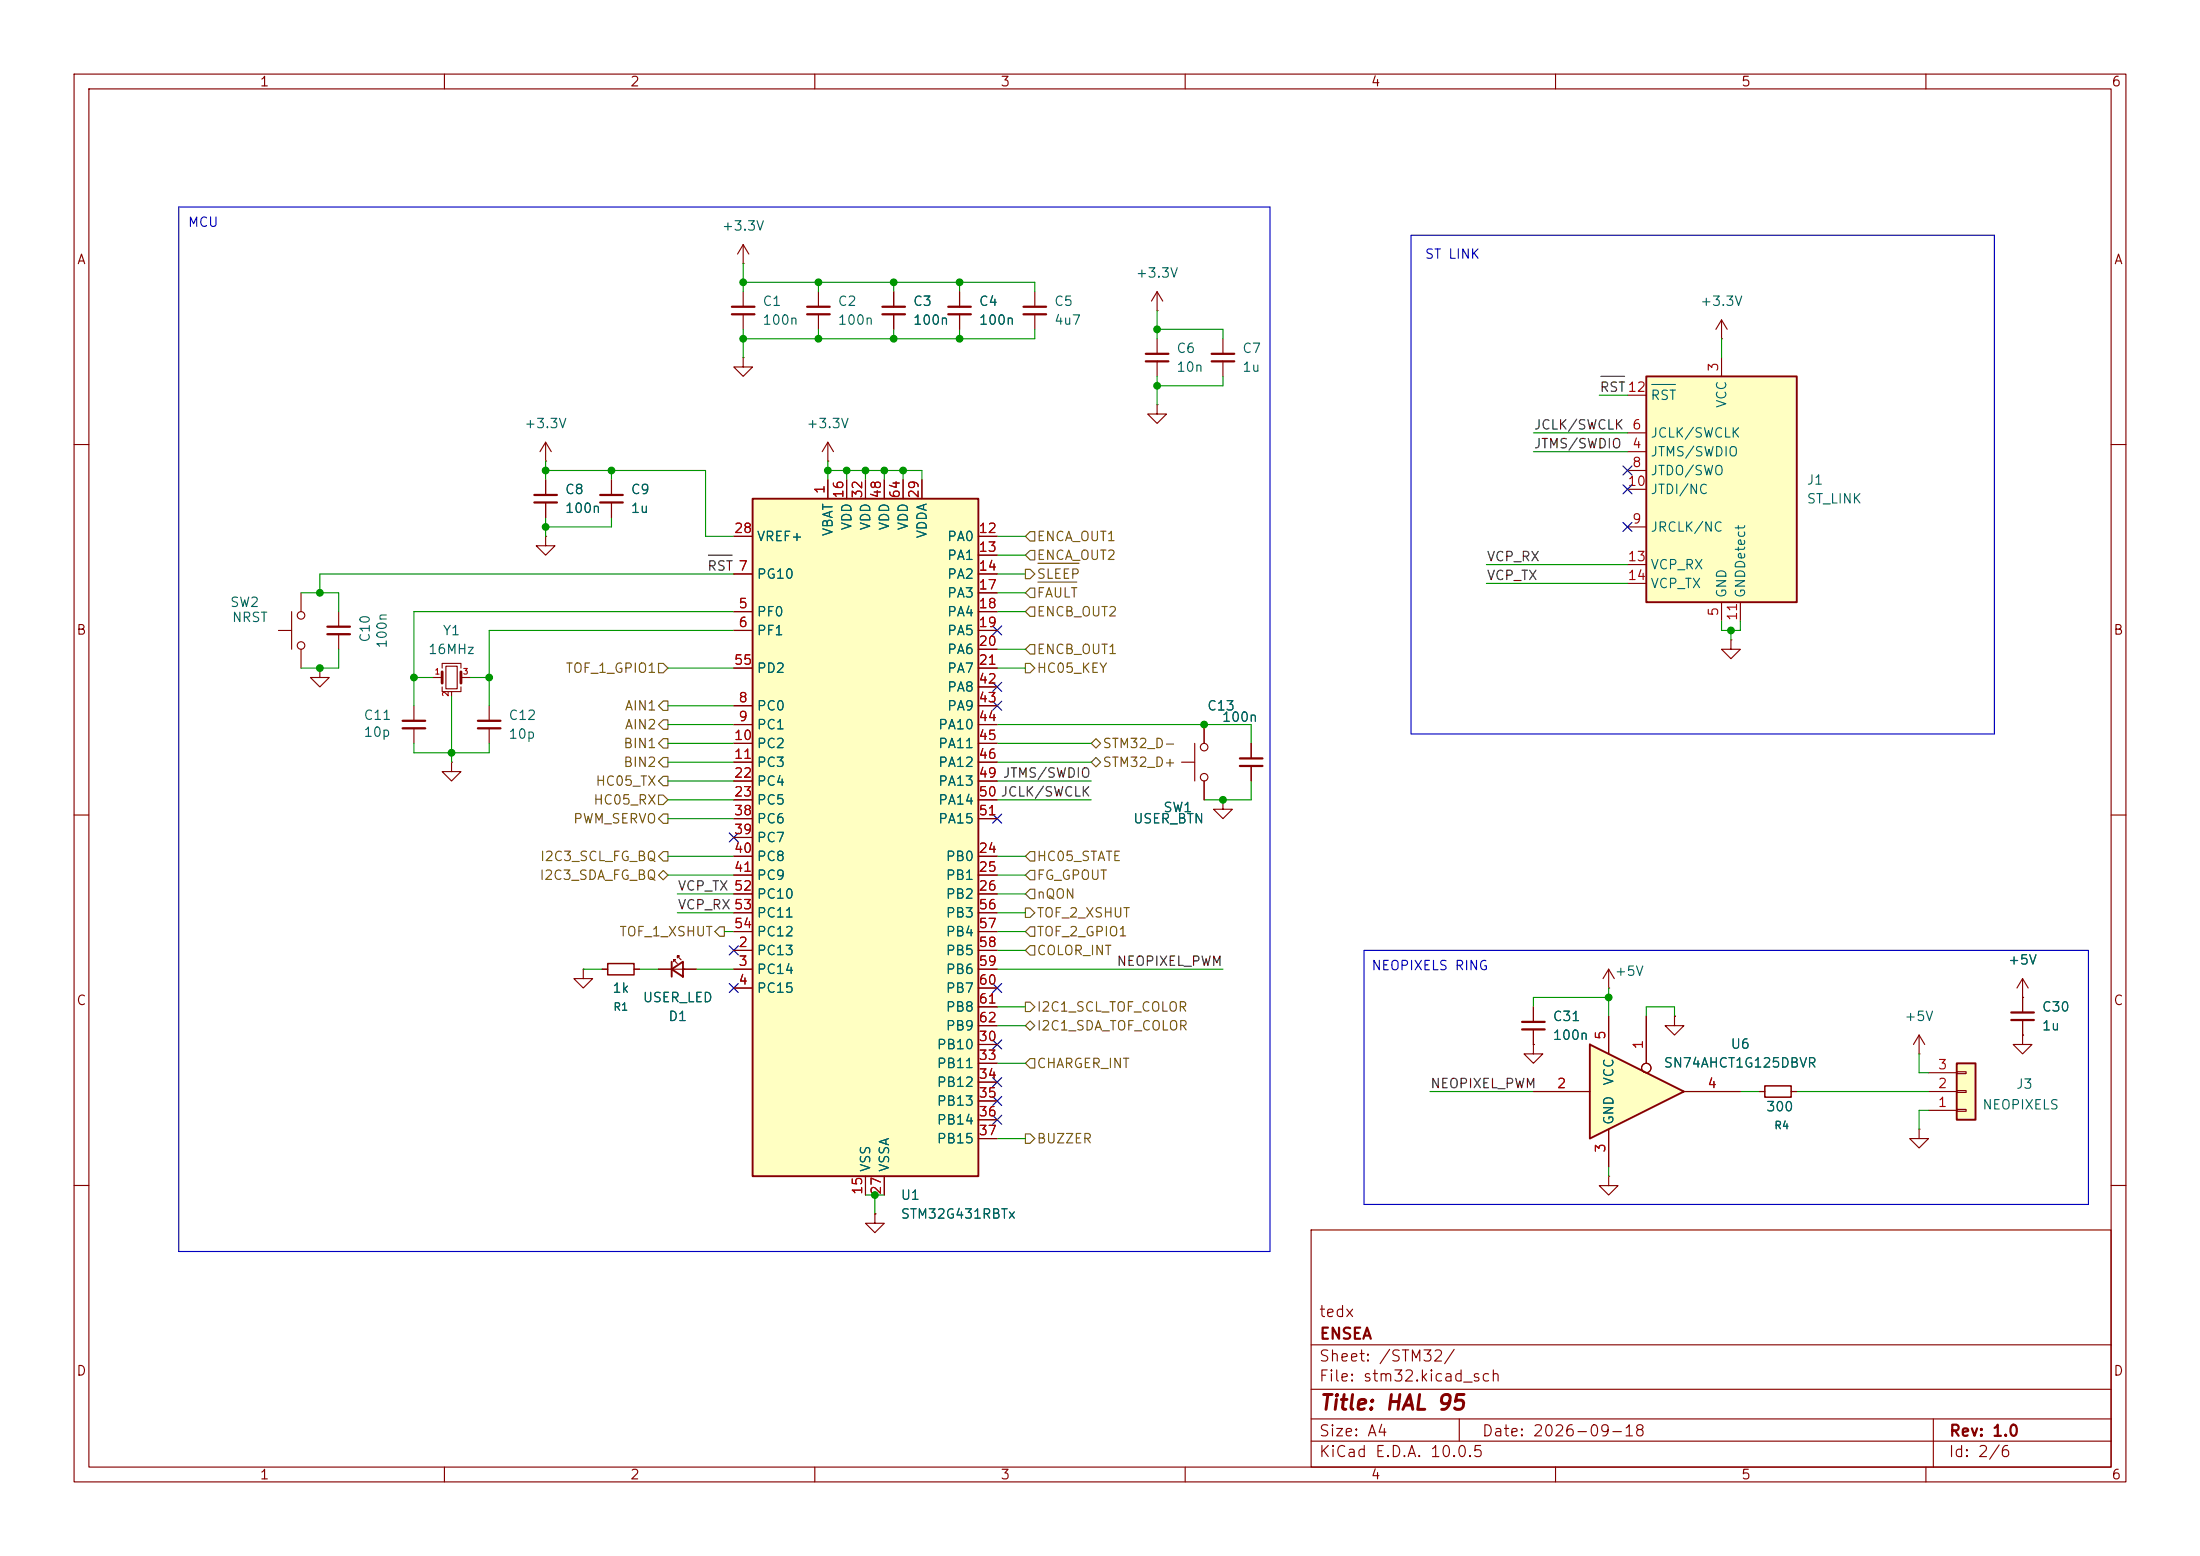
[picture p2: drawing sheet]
<svg xmlns="http://www.w3.org/2000/svg" width="297mm" height="210mm" viewBox="0 0 297 210" stroke-linecap="round" stroke-linejoin="round" font-family="sans-serif">
<g fill="none" stroke="#840000" stroke-width=".15">
<path d="M10 10h277v190h-277zM12 12h273v186h-273zM60 10v2M110 10v2M160 10v2M210 10v2M260 10v2M100.3 35.6h.1M100.3 33l-.7 1.3M100.3 33l.8 1.3M100.3 33v2.6M110.5 39.4v2"/>
<path d="M129.5 39.4v2M139.7 39.4v2M110.5 42.4v2.1M129.5 42.4v2.1M139.7 42.4v2.1M156.2 54.6v1.3h1.3l-1.3 1.3-1.3-1.3h1.3M156.2 54.6h.1M156.2 45.7v2.1M156.2 48.8v2M10 60h2M285 60h2M37.6 85.1h1.8"/>
<path d="M39.4 82.6v5M40.6 80v2.6M40.6 87.6v2.6M58.4 91.4h1.3M59.7 90.2v-.7h2.5v.7M59.7 92.7v.6h2.5v-.6M60.2 89.9h1.5v3.1h-1.5zM61 93.3v.7M62.2 91.4h1.3M10 110h2M165.1 108v1.2h1.3l-1.3 1.3-1.3-1.3h1.3M165.1 108h.1"/>
<path d="M285 110h2M78.7 130.8v1.3h1.3l-1.3 1.3-1.2-1.3h1.2M78.7 130.8h.1M81.3 130.8h.7M85.6 130.8h.8M88.9 130.8h5.1M90.9 129.8v-.3h.3h-.3l.5 .5M91.4 129.3v-.3h.3h-.3l.5 .5M10 160h2M118.1 163.8v1.3h1.3l-1.3 1.3-1.3-1.3h1.3M118.1 163.8h.1M177 166h108v32h-108z"/>
<path d="M285 160h2M60 198v2M110 198v2M160 198v2M177 194.5h108M177 191.5h108M177 187.5h108M177 181.5h108M197 191.5v3M210 198v2M260 198v2M261 191.5v6.5"/>
<circle cx="40.6" cy="87.1" r=".51"/>
<circle cx="40.6" cy="83.1" r=".51"/>
</g>
<path d="M59.7 90.7v1.5M62.2 90.7v1.5" fill="none" stroke="#840000" stroke-width=".38"/>
<path d="M109 41.4h3M109 42.4h3M128 41.4h3.1M128 42.4h3.1M138.2 41.4h3M138.2 42.4h3M154.7 47.8h3M154.7 48.8h3" fill="none" stroke="#840000" stroke-width=".3"/>
<path d="M90.7 130.8l1.5-1v2zM90.7 129.8v2" fill="none" stroke="#840000" stroke-width=".25"/>
<path d="M82 130h3.6v1.6h-3.6z" fill="none" stroke="#840000" stroke-width=".2"/>
<path d="M101.6 67.3h30.5v91.5h-30.5z" fill="#ffffc2"/>
<path d="M101.6 67.3h30.5v91.5h-30.5z" fill="none" stroke="#840000" stroke-width=".25"/>
<g fill="none" stroke="#840000" stroke-width=".15">
<path d="M100.3 39.4v2M120.6 39.4v2M156.2 39.4l-.8 1.2M156.2 39.4l.8 1.2M156.2 39.4v2.5M73.7 59.7l-.8 1.3M73.7 59.7l.7 1.3M73.7 59.7v2.5M100.3 48.3v1.2h1.3l-1.3 1.3-1.2-1.3h1.2M100.3 48.3h.1M100.3 42.4v2.1M111.8 59.7v2.5"/>
<path d="M111.8 59.7l-.8 1.3M111.8 59.7l.7 1.3M120.6 42.4v2.1M156.2 41.9h.1M165.1 45.7v2.1M165.1 48.8v2M232.4 45.7h.1M232.4 43.2l.8 1.3M232.4 43.2l-.8 1.3M232.4 43.2v2.5M73.7 62.2h.1M73.7 72.4v1.3h1.2l-1.2 1.2-1.3-1.2h1.3"/>
<path d="M73.7 72.4h.1M73.7 64.8v2M73.7 67.8v2.1M82.5 64.8v2M82.5 67.8v2.1M99.1 77.5h2.5M99.1 72.4h2.5M111.8 62.2h.1M111.8 64.8v2.5M114.3 64.8v2.5M116.8 64.8v2.5M119.4 64.8v2.5"/>
<path d="M121.9 64.8v2.5M124.5 64.8v2.5M132.1 77.5h2.5M132.1 72.4h2.5M132.1 74.9h2.5M43.2 90.2v1.2h1.2l-1.2 1.3-1.3-1.3h1.3M43.2 90.2h.1M45.7 82.6v2M45.7 85.6v2M55.9 95.3v2M55.9 98.3v2M66 95.3v2"/>
<path d="M66 98.3v2M99.1 82.6h2.5M99.1 85.1h2.5M99.1 95.3h2.5M99.1 97.8h2.5M99.1 90.2h2.5M132.1 82.6h2.5M132.1 85.1h2.5M132.1 95.3h2.5M132.1 97.8h2.5M132.1 80h2.5M132.1 87.6h2.5"/>
<path d="M132.1 90.2h2.5M132.1 92.7h2.5M162.6 97.8v2.5M233.7 86.4v1.2h-1.3l1.3 1.3 1.2-1.3h-1.2M233.7 86.4h.1M61 102.9v1.2h1.2l-1.2 1.3-1.3-1.3h1.3M61 102.9h.1M99.1 100.3h2.5M99.1 102.9h2.5M99.1 105.4h2.5M99.1 108h2.5M99.1 115.6h2.5"/>
<path d="M99.1 118.1h2.5M99.1 110.5h2.5M99.1 113h2.5M132.1 100.3h2.5M132.1 102.9h2.5M132.1 105.4h2.5M132.1 108h2.5M132.1 115.6h2.5M132.1 118.1h2.5M132.1 110.5h2.5M159.5 102.9h1.8M161.3 100.3v5.1"/>
<path d="M162.6 105.4v2.6M168.9 100.3v2.1M168.9 103.4v2M99.1 128.3h2.5M99.1 130.8h2.5M99.1 133.4h2.5M99.1 120.7h2.5M99.1 123.2h2.5M99.1 125.7h2.5M132.1 128.3h2.5M132.1 130.8h2.5M132.1 133.4h2.5"/>
<path d="M132.1 120.7h2.5M132.1 123.2h2.5M132.1 125.7h2.5M132.1 135.9h2.5M132.1 138.4h2.5M116.8 158.8v2.5M119.4 158.8v2.5M132.1 141h2.5M132.1 143.5h2.5M132.1 146.1h2.5M132.1 148.6h2.5M132.1 151.1h2.5"/>
<path d="M132.1 153.7h2.5"/>
<circle cx="162.6" cy="100.8" r=".51"/>
<circle cx="162.6" cy="104.9" r=".51"/>
</g>
<g fill="none" stroke="#840000" stroke-width=".3">
<path d="M98.8 41.4h3.1M98.8 42.4h3.1M119.1 41.4h3.1M119.1 42.4h3.1M163.6 47.8h3M163.6 48.8h3M72.1 66.8h3.1M72.1 67.8h3.1M81 66.8h3.1M81 67.8h3.1M44.2 85.6h3M44.2 84.6h3"/>
<path d="M54.4 97.3h3M54.4 98.3h3M64.5 97.3h3.1M64.5 98.3h3.1M167.4 103.4h3M167.4 102.4h3"/>
</g>
<path d="M222.2 50.8h20.4v30.5h-20.4z" fill="#ffffc2"/>
<path d="M222.2 50.8h20.4v30.5h-20.4z" fill="none" stroke="#840000" stroke-width=".25"/>
<g fill="none" stroke="#840000" stroke-width=".15">
<path d="M219.7 58.4h2.5M219.7 53.3h2.5M232.4 48.3v2.5M219.7 61h2.5M219.7 63.5h2.5M219.7 71.1h2.5M219.7 66h2.5M219.7 76.2h2.5M219.7 78.7h2.5M232.4 81.3v2.5M234.9 81.3v2.5M207 135.9v2"/>
<path d="M207 138.9v2.1M217.2 133.4h.1M217.2 130.8l-.8 1.3M217.2 130.8l.7 1.3M217.2 130.8v2.6M226.1 137.2v1.2h1.2l-1.2 1.3-1.3-1.3h1.3M226.1 137.2h.1M259.1 139.7l.7 1.3M259.1 139.7l-.8 1.3M259.1 139.7v2.5M273 134.6h.1M273 139.7v1.3h1.3l-1.3 1.2-1.2-1.2h1.2"/>
<path d="M273 139.7h.1M273 132.1l-.7 1.3M273 132.1l.8 1.3M273 132.1v2.5M207 141v1.2h1.3l-1.3 1.3-1.3-1.3h1.3M207 141h.1M259.1 142.2h.1"/>
</g>
<path d="M223 51.9h3.2" fill="none" stroke="#006464" stroke-width=".15"/>
<path d="M205.5 137.9h3M205.5 138.9h3" fill="none" stroke="#840000" stroke-width=".3"/>
<path d="M264.2 143.5h2.5v7.6h-2.5z" fill="#ffffc2"/>
<path d="M264.2 143.5h2.5v7.6h-2.5z" fill="none" stroke="#840000" stroke-width=".25"/>
<path d="M273 134.6v2.1M273 137.7v2M237.5 147.3h.8M241.8 147.3h.8M260.3 149.9h3.9M260.3 147.3h3.9M260.3 144.8h3.9M264.2 149.7h1.2v.3h-1.2zM264.2 147.2h1.2v.2h-1.2zM264.2 144.7h1.2v.2h-1.2z" fill="none" stroke="#840000" stroke-width=".15"/>
<path d="M271.5 137.7h3.1M271.5 136.7h3.1" fill="none" stroke="#840000" stroke-width=".3"/>
<path d="M238.3 146.6h3.5v1.5h-3.5z" fill="none" stroke="#840000" stroke-width=".2"/>
<path d="M214.6 141l12.7 6.3-12.7 6.4z" fill="#ffffc2"/>
<path d="M214.6 141l12.7 6.3-12.7 6.4z" fill="none" stroke="#840000" stroke-width=".25"/>
<g fill="none" stroke="#840000" stroke-width=".15">
<path d="M120.6 39.4v2M129.5 39.4v2M120.6 42.4v2.1M129.5 42.4v2.1M73.7 64.8v2M73.7 67.8v2.1M82.5 64.8v2M82.5 67.8v2.1M99.1 77.5h2.5M99.1 72.4h2.5M111.8 64.8v2.5M114.3 64.8v2.5"/>
<path d="M116.8 64.8v2.5M119.4 64.8v2.5M121.9 64.8v2.5M124.5 64.8v2.5M132.1 77.5h2.5M132.1 72.4h2.5M132.1 74.9h2.5M99.1 82.6h2.5M99.1 85.1h2.5M99.1 95.3h2.5M99.1 97.8h2.5M99.1 90.2h2.5"/>
<path d="M132.1 82.6h2.5M132.1 85.1h2.5M132.1 95.3h2.5M132.1 97.8h2.5M132.1 80h2.5M132.1 87.6h2.5M132.1 90.2h2.5M132.1 92.7h2.5M162.6 97.8v2.5M99.1 100.3h2.5M99.1 102.9h2.5M99.1 105.4h2.5"/>
<path d="M99.1 108h2.5M99.1 115.6h2.5M99.1 118.1h2.5M99.1 110.5h2.5M99.1 113h2.5M132.1 100.3h2.5M132.1 102.9h2.5M132.1 105.4h2.5M132.1 108h2.5M132.1 115.6h2.5M132.1 118.1h2.5M132.1 110.5h2.5"/>
<path d="M162.6 105.4v2.6M168.9 100.3v2.1M168.9 103.4v2M81.3 130.8h.7M85.6 130.8h.8M88.9 130.8h1.8M92.2 130.8h1.8M99.1 128.3h2.5M99.1 130.8h2.5M99.1 133.4h2.5M99.1 120.7h2.5M99.1 123.2h2.5"/>
<path d="M99.1 125.7h2.5M132.1 128.3h2.5M132.1 130.8h2.5M132.1 133.4h2.5M132.1 120.7h2.5M132.1 123.2h2.5M132.1 125.7h2.5M132.1 135.9h2.5M132.1 138.4h2.5M207 135.9v2M207 138.9v2.1M217.2 137.2v5"/>
<path d="M222.2 137.2v6.3M226.1 137.2h.1M273 134.6h.1M273 139.7h.1M273 134.6v2.1M273 137.7v2M116.8 158.8v2.5M119.4 158.8v2.5M132.1 141h2.5M132.1 143.5h2.5M132.1 146.1h2.5M132.1 148.6h2.5"/>
<path d="M132.1 151.1h2.5M132.1 153.7h2.5M207 141h.1M207 147.3h7.6M217.2 158.8v1.2h1.2l-1.2 1.3-1.3-1.3h1.3M217.2 158.8h.1M217.2 152.4v5.1M227.3 147.3h7.6M237.5 147.3h.8M241.8 147.3h.8M259.1 152.4v1.3h-1.3l1.3 1.2 1.2-1.2h-1.2M259.1 152.4h.1"/>
<path d="M118.1 163.8h.1"/>
<circle cx="222.2" cy="144.1" r=".63"/>
</g>
<g fill="none" stroke="#725600" stroke-width=".15">
<path d="M138.4 76.8h.7l.6 .7-.6 .6h-.7zM139.1 74.3h.6v1.3h-.6l-.7-.7zM139.1 71.8h.6v1.2h-.6l-.7-.6zM139.1 79.4h.6v1.2h-.6l-.7-.6zM140.1 76h5.6M140.1 78.6h5.3M88.9 95.3l.6-.7h.7v1.3h-.7zM88.9 89.5h.6l.7 .7-.7 .6h-.6zM89.5 97.2h.7v1.2h-.7l-.6-.6zM89.5 99.7h.7v1.3h-.7l-.6-.7zM138.4 89.5h.7l.6 .7-.6 .6h-.7zM139.1 81.9h.6v1.3h-.6l-.7-.6z"/>
<path d="M139.1 87h.6v1.3h-.6l-.7-.7zM148 99.7l.6 .6-.6 .7-.7-.7zM88.9 105.4l.6-.6h.7v1.2h-.7zM88.9 107.3h.6l.7 .7-.7 .6h-.6zM88.9 118.1l.6-.6 .7 .6-.7 .6zM89.5 109.9h.7v1.2h-.7l-.6-.6zM89.5 102.2h.7v1.3h-.7l-.6-.6zM89.5 114.9h.7v1.3h-.7l-.6-.6zM139.1 114.9h.6v1.3h-.6l-.7-.6zM139.1 117.5h.6v1.2h-.6l-.7-.6zM147.3 102.9l.7-.7 .6 .7-.6 .6zM97.2 125.1h.6v1.3h-.6l-.7-.7z"/>
<path d="M138.4 135.3h.7l.6 .6-.6 .6h-.7zM138.4 122.6h.7l.6 .6-.6 .6h-.7zM139.1 137.8l.6 .6-.6 .7-.7-.7zM139.1 125.1h.6v1.3h-.6l-.7-.7zM139.1 127.6h.6v1.3h-.6l-.7-.6zM139.1 120h.6v1.3h-.6l-.7-.6zM138.4 153h.7l.6 .7-.6 .6h-.7zM139.1 142.9h.6v1.2h-.6l-.7-.6z"/>
</g>
<path d="M216.1 50.8h3.2M95.6 74.9h3.2" fill="none" stroke="#0f0f0f" stroke-width=".15"/>
<path d="M24.1 27.9h147.3v141h-147.3zM190.5 31.8h78.7v67.3h-78.7zM184.1 128.3h97.8v34.3h-97.8z" fill="none" stroke="#0000c2" stroke-width=".15"/>
<g fill="none" stroke="#009600" stroke-width=".15">
<path d="M100.3 35.6v3.8M100.3 38.1h39.4v1.3M110.5 38.1v1.3M120.6 38.1v1.3M129.5 38.1v1.3M100.3 44.5v3.8M110.5 44.5v1.2M120.6 44.5v1.2M129.5 44.5v1.2M139.7 44.5v1.2h-39.4M156.2 41.9v3.8M156.2 50.8v3.8"/>
<path d="M156.2 44.5h8.9v1.2M165.1 50.8v1.3h-8.9M207 58.4h12.7M215.9 53.3h3.8M232.4 45.7v2.6M73.7 63.5h21.5v8.9h3.9M73.7 62.2v2.6M73.7 69.9v2.5M82.5 69.9v1.2h-8.8M82.5 63.5v1.3M99.1 77.5h-55.9v2.5M111.8 63.5h12.7v1.3"/>
<path d="M111.8 62.2v2.6M114.3 63.5v1.3M116.8 63.5v1.3M119.4 63.5v1.3M121.9 63.5v1.3M134.6 74.9h3.8M134.6 77.5h3.8M134.6 72.4h3.8M200.7 76.2h19M200.7 78.7h19M207 61h12.7M40.6 80h5.1v2.6"/>
<path d="M45.7 87.6v2.6h-5.1M55.9 91.4h2.5M61 94v8.9M63.5 91.4h2.5M90.2 90.2h8.9M90.2 97.8h8.9M90.2 95.3h8.9M99.1 82.6h-43.2v12.7M99.1 85.1h-33.1v10.2M134.6 90.2h3.8M134.6 97.8h34.3v2.5M134.6 80h3.8"/>
<path d="M134.6 82.6h3.8M134.6 87.6h3.8M232.4 83.8v1.3h2.5v-1.3M233.7 85.1v1.3M55.9 100.3v1.3h10.1v-1.3M90.2 105.4h8.9M90.2 100.3h8.9M90.2 102.9h8.9M90.2 110.5h8.9M90.2 115.6h8.9M90.2 108h8.9M90.2 118.1h8.9"/>
<path d="M134.6 105.4h12.7M134.6 100.3h12.7M134.6 102.9h12.7M134.6 115.6h3.8M134.6 108h12.7M134.6 118.1h3.8M168.9 105.4v2.6h-6.3M78.7 130.8h2.6M86.4 130.8h2.5M91.4 120.7h7.7M91.4 123.2h7.7M94 130.8h5.1"/>
<path d="M97.8 125.7h1.3M134.6 125.7h3.8M134.6 128.3h3.8M134.6 120.7h3.8M134.6 130.8h30.5M134.6 123.2h3.8M134.6 135.9h3.8M134.6 138.4h3.8M217.2 133.4v3.8M217.2 134.6h-10.2v1.3M222.2 137.2v-1.3h3.9v1.3M134.6 143.5h3.8"/>
<path d="M134.6 153.7h3.8M193 147.3h14M217.2 157.5v1.3M234.9 147.3h2.6M242.6 147.3h17.7M259.1 142.2v2.6h1.2M260.3 149.9h-1.2v2.5M116.8 161.3h2.6M118.1 161.3v2.5"/>
</g>
<g fill="none" stroke="#000084" stroke-width=".15">
<path d="M219.1 62.9l1.2 1.2M219.1 70.5l1.2 1.2M219.1 65.4l1.2 1.2M220.3 62.9l-1.2 1.2M220.3 70.5l-1.2 1.2M220.3 65.4l-1.2 1.2M134 92.1l1.2 1.2M134 94.6l1.2 1.3M134 84.5l1.2 1.2M135.2 92.1l-1.2 1.2M135.2 94.6l-1.2 1.3M135.2 84.5l-1.2 1.2"/>
<path d="M98.5 112.4l1.2 1.2M99.7 112.4l-1.2 1.2M134 109.9l1.2 1.2M135.2 109.9l-1.2 1.2M98.5 127.7l1.2 1.2M98.5 132.7l1.2 1.3M99.7 127.7l-1.2 1.2M99.7 132.7l-1.2 1.3M134 132.7l1.2 1.3M135.2 132.7l-1.2 1.3M134 148l1.2 1.2M134 140.4l1.2 1.2"/>
<path d="M134 150.5l1.2 1.2M134 145.4l1.2 1.3M135.2 148l-1.2 1.2M135.2 140.4l-1.2 1.2M135.2 150.5l-1.2 1.2M135.2 145.4l-1.2 1.3"/>
</g>
<g fill="#009600" stroke="#009600" stroke-width=".14">
<circle cx="119.4" cy="63.5" r=".46"/>
<circle cx="121.9" cy="63.5" r=".46"/>
<circle cx="116.8" cy="63.5" r=".46"/>
<circle cx="118.1" cy="161.3" r=".46"/>
<circle cx="43.2" cy="80" r=".46"/>
<circle cx="100.3" cy="45.7" r=".46"/>
<circle cx="100.3" cy="38.1" r=".46"/>
<circle cx="73.7" cy="63.5" r=".46"/>
<circle cx="82.5" cy="63.5" r=".46"/>
<circle cx="55.9" cy="91.4" r=".46"/>
<circle cx="66" cy="91.4" r=".46"/>
<circle cx="73.7" cy="71.1" r=".46"/>
<circle cx="61" cy="101.6" r=".46"/>
<circle cx="43.2" cy="90.2" r=".46"/>
<circle cx="165.1" cy="108" r=".46"/>
<circle cx="162.6" cy="97.8" r=".46"/>
<circle cx="156.2" cy="52.1" r=".46"/>
<circle cx="156.2" cy="44.5" r=".46"/>
<circle cx="233.7" cy="85.1" r=".46"/>
<circle cx="110.5" cy="45.7" r=".46"/>
<circle cx="111.8" cy="63.5" r=".46"/>
<circle cx="129.5" cy="45.7" r=".46"/>
<circle cx="129.5" cy="38.1" r=".46"/>
<circle cx="120.6" cy="45.7" r=".46"/>
<circle cx="110.5" cy="38.1" r=".46"/>
<circle cx="120.6" cy="38.1" r=".46"/>
<circle cx="114.3" cy="63.5" r=".46"/>
<circle cx="217.2" cy="134.6" r=".46"/>
</g>
<text font-size="2" fill="#840000" x="178" y="190.8">Title: HAL 95</text>
<g font-size="1.5" fill="#840000">
<text x="178" y="178.1">tedx</text>
<text x="178" y="184.1">Sheet: /STM32/</text>
<text x="178" y="181.1">ENSEA</text>
<text x="178" y="186.8">File: stm32.kicad_sch</text>
<text x="178" y="197">KiCad E.D.A. 10.0.5</text>
<text x="178" y="194.2">Size: A4</text>
<text x="200" y="194.2">Date: 2026-09-18</text>
<text x="263" y="197">Id: 2/6</text>
<text x="263" y="194.2">Rev: 1.0</text>
</g>
<g font-size="1.3" fill="#840000">
<text x="35" y="12">1</text>
<text x="85" y="12">2</text>
<text x="135" y="12">3</text>
<text x="185" y="12">4</text>
<text x="235" y="12">5</text>
<text x="285" y="12">6</text>
<text x="10.3" y="36">A</text>
<text x="285.3" y="36">A</text>
<text x="10.2" y="86">B</text>
<text x="285.2" y="86">B</text>
<text x="10.2" y="136">C</text>
<text x="285.2" y="136">C</text>
<text x="10.2" y="186">D</text>
<text x="285.2" y="186">D</text>
<text x="35" y="200">1</text>
<text x="85" y="200">2</text>
<text x="135" y="200">3</text>
<text x="185" y="200">4</text>
<text x="235" y="200">5</text>
<text x="285" y="200">6</text>
</g>
<g font-size="1.3" fill="#0000c2">
<text x="25.3" y="30.9">MCU</text>
<text x="192.3" y="35.2">ST LINK</text>
<text x="185.1" y="131.3">NEOPIXELS RING</text>
</g>
<g font-size="1.3" fill="#006464">
<text x="97.4" y="31.4">+3.3V</text>
<text x="102.9" y="41.6">C1</text>
<text x="113" y="41.6">C2</text>
<text x="123.2" y="41.6">C3</text>
<text x="132.1" y="41.6">C4</text>
<text x="142.2" y="41.6">C5</text>
<text x="153.2" y="37.8">+3.3V</text>
<text x="229.4" y="41.6">+3.3V</text>
<text x="102.9" y="44.1">100n</text>
<text x="113" y="44.1">100n</text>
<text x="123.2" y="44.1">100n</text>
<text x="132.1" y="44.1">100n</text>
<text x="142.2" y="44.1">4u7</text>
<text x="158.7" y="48">C6</text>
<text x="167.6" y="48">C7</text>
<text x="158.7" y="50.5">10n</text>
<text x="167.6" y="50.5">1u</text>
<text x="70.7" y="58.1">+3.3V</text>
<text x="108.8" y="58.1">+3.3V</text>
<text x="222.7" y="59.4">JCLK/SWCLK</text>
<text x="222.7" y="54.3">RST</text>
<text x="233.4" y="55.2" transform="rotate(-90 233.4 55.2)">VCC</text>
<text x="222.7" y="61.9">JTMS/SWDIO</text>
<text x="222.7" y="64.5">JTDO/SWO</text>
<text x="243.8" y="65.7">J1</text>
<text x="76.2" y="67">C8</text>
<text x="76.2" y="69.5">100n</text>
<text x="85.1" y="67">C9</text>
<text x="85.1" y="69.5">1u</text>
<text x="115.3" y="71.7" transform="rotate(-90 115.3 71.7)">VDD</text>
<text x="117.8" y="71.7" transform="rotate(-90 117.8 71.7)">VDD</text>
<text x="120.3" y="71.7" transform="rotate(-90 120.3 71.7)">VDD</text>
<text x="122.9" y="71.7" transform="rotate(-90 122.9 71.7)">VDD</text>
<text x="222.7" y="67">JTDI/NC</text>
<text x="243.8" y="68.3">ST_LINK</text>
<text x="102.1" y="73.4">VREF+</text>
<text x="112.7" y="72.5" transform="rotate(-90 112.7 72.5)">VBAT</text>
<text x="125.4" y="72.8" transform="rotate(-90 125.4 72.8)">VDDA</text>
<text x="127.8" y="73.4">PA0</text>
<text x="127.8" y="75.9">PA1</text>
<text x="222.7" y="72.1">JRCLK/NC</text>
<text x="222.7" y="77.2">VCP_RX</text>
<text x="31" y="82.2">SW2</text>
<text x="102.1" y="83.5">PF0</text>
<text x="102.1" y="78.4">PG10</text>
<text x="127.8" y="78.4">PA2</text>
<text x="127.8" y="81">PA3</text>
<text x="127.8" y="83.5">PA4</text>
<text x="222.7" y="79.7">VCP_TX</text>
<text x="233.4" y="80.8" transform="rotate(-90 233.4 80.8)">GND</text>
<text x="235.9" y="80.8" transform="rotate(-90 235.9 80.8)">GNDDetect</text>
<text x="31.2" y="84.3">NRST</text>
<text x="50.2" y="86.8" transform="rotate(-90 50.2 86.8)">C10</text>
<text x="52.5" y="87.6" transform="rotate(-90 52.5 87.6)">100n</text>
<text x="57.7" y="88.6">16MHz</text>
<text x="59.7" y="86.1">Y1</text>
<text x="102.1" y="86.1">PF1</text>
<text x="127.8" y="86.1">PA5</text>
<text x="127.8" y="88.6">PA6</text>
<text x="102.1" y="91.1">PD2</text>
<text x="127.8" y="91.1">PA7</text>
<text x="127.8" y="93.7">PA8</text>
<text x="49" y="97.5">C11</text>
<text x="49" y="99.8">10p</text>
<text x="68.6" y="97.5">C12</text>
<text x="68.6" y="100">10p</text>
<text x="102.1" y="96.2">PC0</text>
<text x="102.1" y="98.8">PC1</text>
<text x="102.1" y="101.3">PC2</text>
<text x="126.6" y="98.8">PA10</text>
<text x="126.6" y="101.3">PA11</text>
<text x="127.8" y="96.2">PA9</text>
<text x="162.9" y="96.2">C13</text>
<text x="164.9" y="97.7">100n</text>
<text x="102.1" y="103.8">PC3</text>
<text x="102.1" y="106.4">PC4</text>
<text x="126.6" y="103.8">PA12</text>
<text x="126.6" y="106.4">PA13</text>
<text x="102.1" y="108.9">PC5</text>
<text x="102.1" y="111.5">PC6</text>
<text x="102.1" y="114">PC7</text>
<text x="126.6" y="108.9">PA14</text>
<text x="126.6" y="111.5">PA15</text>
<text x="152.9" y="111.5">USER_BTN</text>
<text x="157" y="109.9">SW1</text>
<text x="102.1" y="116.5">PC8</text>
<text x="102.1" y="119.1">PC9</text>
<text x="127.6" y="116.5">PB0</text>
<text x="127.6" y="119.1">PB1</text>
<text x="102.1" y="121.6">PC10</text>
<text x="102.1" y="124.2">PC11</text>
<text x="127.6" y="121.6">PB2</text>
<text x="127.6" y="124.2">PB3</text>
<text x="102.1" y="129.2">PC13</text>
<text x="102.1" y="131.8">PC14</text>
<text x="102.1" y="126.7">PC12</text>
<text x="127.6" y="126.7">PB4</text>
<text x="127.6" y="129.2">PB5</text>
<text x="127.6" y="131.8">PB6</text>
<text x="271" y="130.5">+5V</text>
<text x="82.6" y="134.3">1k</text>
<text x="86.7" y="135.6">USER_LED</text>
<text x="102.1" y="134.3">PC15</text>
<text x="127.6" y="134.3">PB7</text>
<text x="127.6" y="136.9">PB8</text>
<text x="217.9" y="132">+5V</text>
<text x="275.6" y="136.8">C30</text>
<text x="90.1" y="138.1">D1</text>
<text x="126.4" y="141.9">PB10</text>
<text x="127.6" y="139.4">PB9</text>
<text x="209.5" y="138.1">C31</text>
<text x="209.5" y="140.7">100n</text>
<text x="233.6" y="141.9">U6</text>
<text x="257" y="138.1">+5V</text>
<text x="275.6" y="139.4">1u</text>
<text x="126.4" y="144.5">PB11</text>
<text x="126.4" y="147">PB12</text>
<text x="126.4" y="149.6">PB13</text>
<text x="218.1" y="146.6" transform="rotate(-90 218.1 146.6)">VCC</text>
<text x="224.5" y="144.4">SN74AHCT1G125DBVR</text>
<text x="272.1" y="147.3">J3</text>
<text x="126.4" y="152.1">PB14</text>
<text x="126.4" y="154.6">PB15</text>
<text x="218.1" y="151.9" transform="rotate(-90 218.1 151.9)">GND</text>
<text x="238.3" y="150.3">300</text>
<text x="267.5" y="150.1">NEOPIXELS</text>
<text x="117.8" y="158.3" transform="rotate(-90 117.8 158.3)">VSS</text>
<text x="120.3" y="158.3" transform="rotate(-90 120.3 158.3)">VSSA</text>
<text x="121.5" y="162.3">U1</text>
<text x="121.5" y="164.8">STM32G431RBTx</text>
</g>
<g font-size="1.3" fill="#0f0f0f">
<text x="215.9" y="53.2">RST12</text>
<text x="207" y="58.3">JCLK/SWCLK</text>
<text x="207" y="60.8">JTMS/SWDIO</text>
<text x="95.4" y="77.3">RST 7</text>
<text x="200.6" y="76.1">VCP_RX</text>
<text x="200.6" y="78.6">VCP_TX</text>
<text x="91.4" y="120.5">VCP_TX 52</text>
<text x="91.4" y="123.1">VCP_RX 53</text>
<text x="150.7" y="130.7">NEOPIXEL_PWM</text>
<text x="193" y="147.2">NEOPIXEL_PWM</text>
</g>
<g font-size="1.3" fill="#a90000">
<text x="232.3" y="50.3" transform="rotate(-90 232.3 50.3)">3</text>
<text x="220.2" y="58.3">6</text>
<text x="219.6" y="65.9">10</text>
<text x="220.2" y="60.8">4</text>
<text x="220.2" y="63.4">8</text>
<text x="111.6" y="66.8" transform="rotate(-90 111.6 66.8)">1</text>
<text x="114.2" y="67.4" transform="rotate(-90 114.2 67.4)">16</text>
<text x="116.7" y="67.4" transform="rotate(-90 116.7 67.4)">32</text>
<text x="119.2" y="67.4" transform="rotate(-90 119.2 67.4)">48</text>
<text x="121.8" y="67.4" transform="rotate(-90 121.8 67.4)">64</text>
<text x="124.3" y="67.4" transform="rotate(-90 124.3 67.4)">29</text>
<text x="220.2" y="71">9</text>
<text x="99" y="72.3">28</text>
<text x="99.6" y="77.3">7</text>
<text x="132" y="72.3">12</text>
<text x="132" y="74.8">13</text>
<text x="132" y="77.3">14</text>
<text x="219.6" y="76.1">13</text>
<text x="99.6" y="82.4">5</text>
<text x="132" y="79.9">17</text>
<text x="132" y="82.4">18</text>
<text x="219.6" y="78.6">14</text>
<text x="232.3" y="83.3" transform="rotate(-90 232.3 83.3)">5</text>
<text x="234.8" y="83.9" transform="rotate(-90 234.8 83.9)">11</text>
<text x="99.6" y="85">6</text>
<text x="132" y="85">19</text>
<text x="132" y="87.5">20</text>
<text x="99" y="90">55</text>
<text x="99.6" y="95.1">8</text>
<text x="132" y="90">21</text>
<text x="132" y="92.6">42</text>
<text x="132" y="95.1">43</text>
<text x="99" y="100.2">10</text>
<text x="99.6" y="97.7">9</text>
<text x="132" y="97.7">44</text>
<text x="132" y="100.2">45</text>
<text x="99" y="102.7">11</text>
<text x="99" y="105.3">22</text>
<text x="99" y="107.8">23</text>
<text x="132" y="102.7">46</text>
<text x="132" y="105.3">49 JTMS/SWDIO</text>
<text x="132" y="107.8">50 JCLK/SWCLK</text>
<text x="132" y="105.3">49</text>
<text x="132" y="107.8">50</text>
<text x="99" y="110.4">38</text>
<text x="99" y="112.9">39</text>
<text x="132" y="110.4">51</text>
<text x="99" y="115.4">40</text>
<text x="99" y="118">41</text>
<text x="132" y="115.4">24</text>
<text x="132" y="118">25</text>
<text x="99" y="125.6">54</text>
<text x="99" y="120.5">52</text>
<text x="99" y="123.1">53</text>
<text x="132" y="120.5">26</text>
<text x="132" y="123.1">56</text>
<text x="132" y="125.6">57</text>
<text x="99.6" y="128.1">2</text>
<text x="99.6" y="130.7">3</text>
<text x="132" y="128.1">58</text>
<text x="132" y="130.7">59</text>
<text x="99.6" y="133.2">4</text>
<text x="132" y="133.2">60</text>
<text x="132" y="135.8">61</text>
<text x="132" y="140.8">30</text>
<text x="132" y="143.4">33</text>
<text x="132" y="138.3">62</text>
<text x="217" y="140.4" transform="rotate(-90 217 140.4)">5</text>
<text x="222.1" y="141.7" transform="rotate(-90 222.1 141.7)">1</text>
<text x="132" y="145.9">34</text>
<text x="132" y="148.5">35</text>
<text x="210.1" y="147.2">2</text>
<text x="230.4" y="147.2">4</text>
<text x="261.5" y="149.7">1</text>
<text x="261.5" y="147.2">2</text>
<text x="261.5" y="144.6">3</text>
<text x="132" y="151">36</text>
<text x="132" y="153.5">37</text>
<text x="217" y="155.7" transform="rotate(-90 217 155.7)">3</text>
<text x="116.7" y="161.4" transform="rotate(-90 116.7 161.4)">15</text>
<text x="119.2" y="161.4" transform="rotate(-90 119.2 161.4)">27</text>
</g>
<g font-size="1.3" fill="#725600">
<text x="139.9" y="75.9">ENCA_OUT2</text>
<text x="139.9" y="73.4">ENCA_OUT1</text>
<text x="139.9" y="78.4">SLEEP</text>
<text x="139.9" y="83.5">ENCB_OUT2</text>
<text x="139.9" y="81">FAULT</text>
<text x="139.9" y="88.6">ENCB_OUT1</text>
<text x="76.3" y="91.1">TOF_1_GPIO1</text>
<text x="139.9" y="91.1">HC05_KEY</text>
<text x="84.1" y="101.3">BIN1</text>
<text x="84.2" y="96.2">AIN1</text>
<text x="84.2" y="98.8">AIN2</text>
<text x="148.8" y="101.3">STM32_D-</text>
<text x="80.3" y="106.4">HC05_TX</text>
<text x="84.1" y="103.8">BIN2</text>
<text x="148.8" y="103.8">STM32_D+</text>
<text x="77.3" y="111.5">PWM_SERVO</text>
<text x="80" y="108.9">HC05_RX</text>
<text x="72.8" y="119.1">I2C3_SDA_FG_BQ</text>
<text x="72.8" y="116.5">I2C3_SCL_FG_BQ</text>
<text x="139.9" y="116.5">HC05_STATE</text>
<text x="139.9" y="119.1">FG_GPOUT</text>
<text x="139.9" y="121.6">nQON</text>
<text x="139.9" y="124.2">TOF_2_XSHUT</text>
<text x="83.5" y="126.7">TOF_1_XSHUT</text>
<text x="139.9" y="126.7">TOF_2_GPIO1</text>
<text x="139.9" y="129.2">COLOR_INT</text>
<text x="139.9" y="136.9">I2C1_SCL_TOF_COLOR</text>
<text x="139.9" y="139.4">I2C1_SDA_TOF_COLOR</text>
<text x="139.9" y="144.5">CHARGER_INT</text>
<text x="139.9" y="154.6">BUZZER</text>
</g>
<g font-size="1" fill="#006464">
<text x="82.7" y="136.7">R1</text>
<text x="239.4" y="152.7">R4</text>
</g>
<g font-size=".8" fill="#a90000">
<text x="58.6" y="91.2">1</text>
<text x="60.7" y="94.1" transform="rotate(-90 60.7 94.1)">2</text>
<text x="62.4" y="91.2">3</text>
</g>
</svg>
